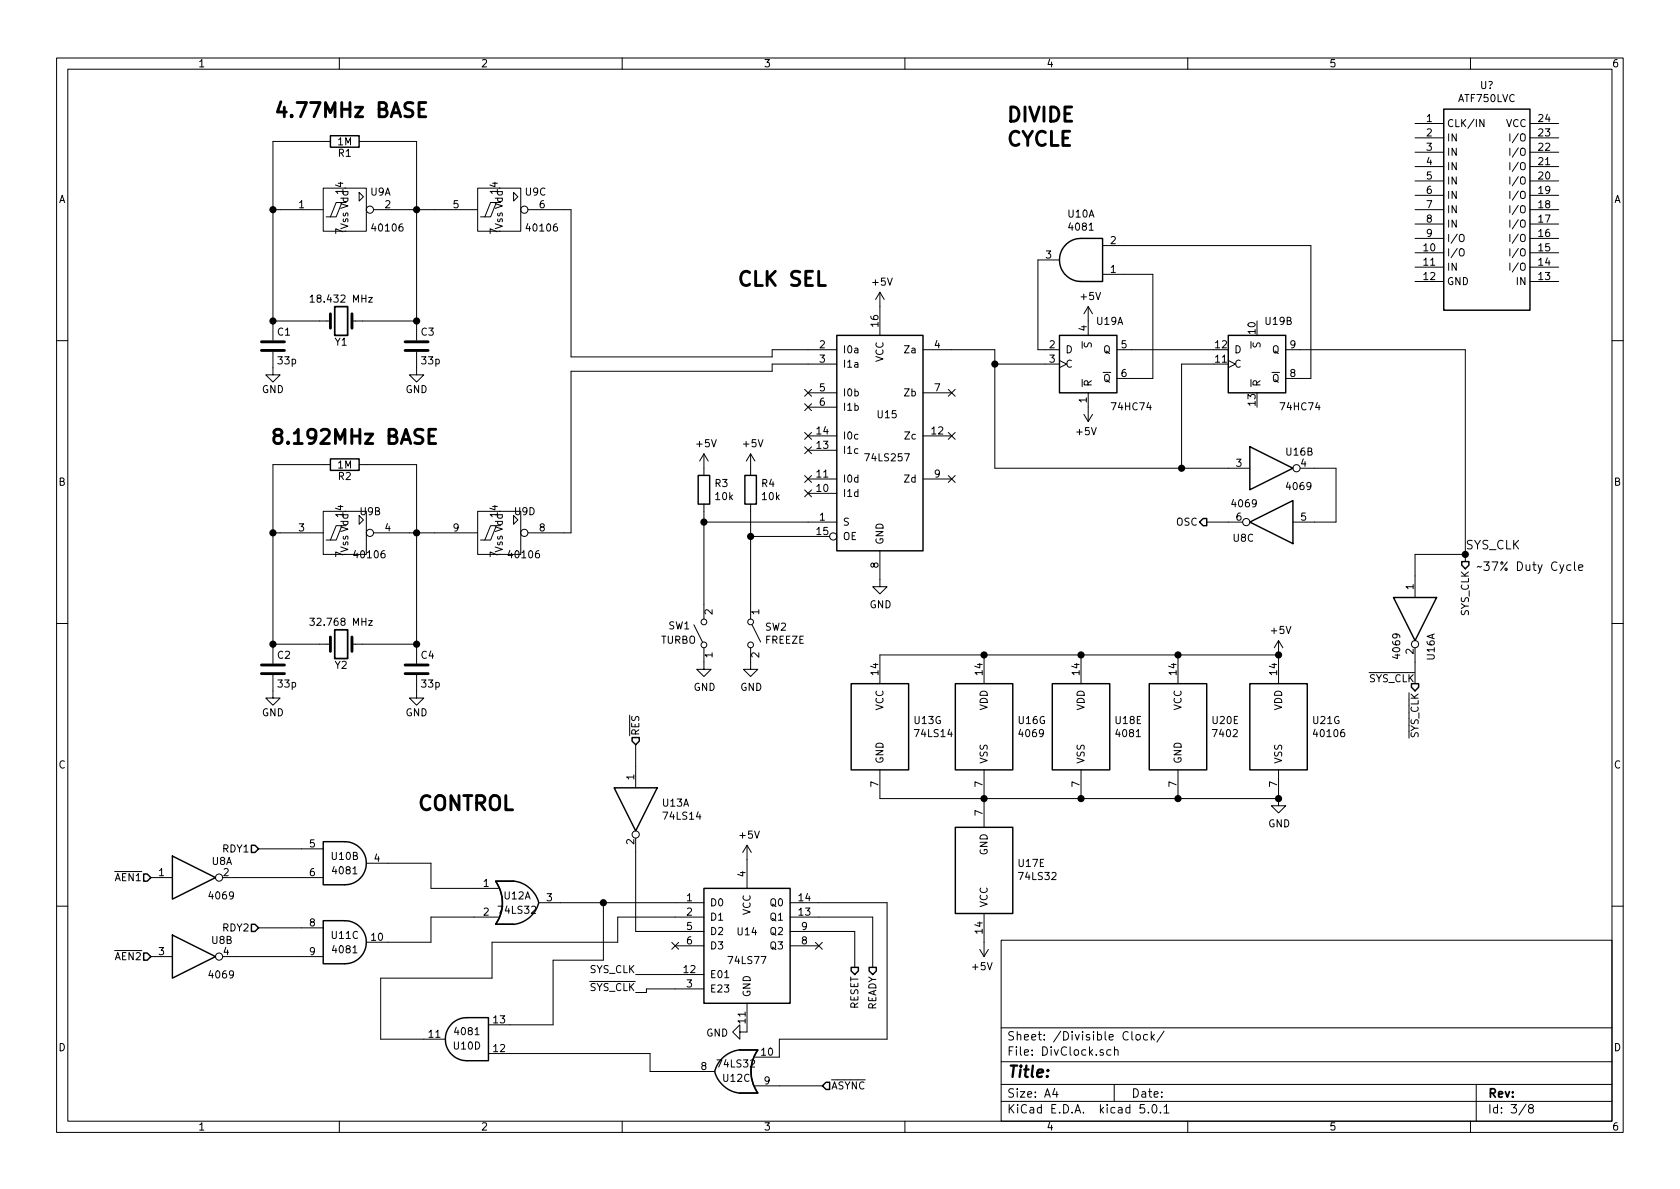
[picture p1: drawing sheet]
<svg xmlns="http://www.w3.org/2000/svg" width="297mm" height="210mm" viewBox="0 0 297 210" stroke-linecap="round" stroke-linejoin="round" font-family="sans-serif">
<g fill="none" stroke="#000" stroke-width=".18">
<path d="M10 10.3h277v189.9h-277zM12 12.2h273v186.1h-273zM60 10.3v1.9M110 10.3v1.9M160 10.3v1.9M210 10.3v1.9M260 10.3v1.9M48.3 37.1h8.8M57.1 33.3h7.7v7.6h-7.7zM58.4 25h-10.1v35.2M60.5 35.8l-1.1 2.5h-1M61.2 35.8h-1.8l-1 2.5h-.7"/>
<path d="M63.5 34l.8 .8-.8 .8zM63.5 25h10.2v35.2M66 37.1h18.5M84.5 33.3h7.6v7.6h-7.6zM87.8 35.8l-1.1 2.5h-1M88.5 35.8h-1.8l-1 2.5h-.7M90.8 34l.8 .8-.8 .8zM93.3 37.1h7.7v26h35.5v-1.3h11.5M250.2 37.1h5.1M250.2 21.8h5.1M250.2 24.4h5.1M250.2 26.9h5.1"/>
<path d="M250.2 29.5h5.1M250.2 32h5.1M250.2 34.5h5.1M250.2 39.6h5.1M262.4 21.1v1.3l-.8-1.3v1.3M267 23.7v1.2M267 26.2v1.3M267 28.7v1.3M267 31.3v1.3M267 33.8v1.3M267 36.4v1.2M267 38.9v1.3"/>
<path d="M270.5 37.1h5.1M270.5 21.8h5.1M270.5 24.4h5.1M270.5 26.9h5.1M270.5 29.5h5.1M270.5 32h5.1M270.5 34.5h5.1M270.5 39.6h5.1M48.3 56.8h10.1M54.8 52.5l.4-.3v1.2M54.8 53.4h.8M62.2 56.8h11.5"/>
<path d="M65.2 52.6h.6l-.6 .8h.6M155.6 51.7v7.6M155.6 51.7l-.8 1.3M155.6 51.7l.7 1.3M187.3 46h-3.8v15.8h3.8M192.4 54.2v5.1M192.4 54.2l-.8 1.3M192.4 54.2l.8 1.3M194.9 48.5h8.9v18.4h-6.3M194.9 43.4h36.9v23.5h-4.5M250.2 42.2h5.1M250.2 44.7h5.1"/>
<path d="M250.2 47.2h5.1M250.2 49.8h5.1M258.1 41.6l.2-.2a.47 .47 0 0 1 .6 .5l-.1 .6-.2 .2h-.4a1 1 0 0 1-.1-1.1zM258.1 44.2l.2-.2a.47 .47 0 0 1 .6 .4l-.1 .7-.2 .2-.4-.1a1 1 0 0 1-.1-1zM267 41.4v1.3M267 44v1.3M267 46.5v1.3M270.5 42.2h5.1M270.5 44.7h5.1M270.5 47.2h5.1M270.5 49.8h5.1M10 60.2h2"/>
<path d="M48.3 62.2v4.1h1.2l-1.2 1.3-1.3-1.3h1.3M73.7 62.2v4.1h1.2l-1.2 1.3-1.3-1.3h1.3M142.3 68.9l1.2 1.2M142.3 71.4l1.2 1.2M142.3 76.5l1.2 1.2M142.3 79l1.2 1.2M142.9 77.1h5.1M142.9 79.6h5.1M142.9 69.5h5.1M142.9 72h5.1M143.5 68.9l-1.2 1.2M143.5 71.4l-1.2 1.2"/>
<path d="M143.5 76.5l-1.2 1.2M143.5 79l-1.2 1.2M148 64.4h-11.5v1.3h-35.5v28.5h-7.7M163.2 77.1h5.1M163.2 61.8h12.7v21h45.1M163.2 69.5h5.1M167.7 68.9l1.2 1.2M167.7 76.5l1.2 1.2M168.9 68.9l-1.2 1.2M168.9 76.5l-1.2 1.2M175.9 64.4h11.4M187.3 63.7l1.3 .7-1.3 .6"/>
<path d="M191.6 73.3l.8 1.2M192.4 69.5v5M193.2 73.3l-.8 1.2M197.5 61.8h17.1M214.6 64.4h-5.7v18.4M217.2 63.7l1.2 .7-1.2 .6M227.3 61.8h31.8v37.5M285 60.2h2M48.3 94.2h8.8M57.1 90.4h7.7v7.6h-7.7zM58.4 82.2h-10.1v35.1M60.5 93l-1.1 2.5h-1"/>
<path d="M61.2 93h-1.8l-1 2.5h-.7M63.5 91.2l.8 .7-.8 .8zM63.5 82.2h10.2v35.1M66 94.2h18.5M84.5 90.4h7.6v7.6h-7.6zM87.8 93l-1.1 2.5h-1M88.5 93h-1.8l-1 2.5h-.7M90.8 91.2l.8 .7-.8 .8zM124.5 92.3h23.5M124.5 80.3v3.8M124.5 89.1v20.4M124.5 80.3l-.8 1.2"/>
<path d="M124.5 80.3l.7 1.2M132.7 94.9h14M132.7 80.3v3.8M132.7 89.1v20.4M132.7 80.3l-.7 1.2M132.7 80.3l.8 1.2M142.3 84.1l1.2 1.2M142.3 86.6l1.2 1.3M142.9 87.2h5.1M142.9 84.7h5.1M143.5 84.1l-1.2 1.2M143.5 86.6l-1.2 1.3"/>
<path d="M155.6 97.4v6.4h1.2l-1.2 1.2-1.3-1.2h1.3M163.2 84.7h5.1M167.7 84.1l1.2 1.2M168.9 84.1l-1.2 1.2M213.4 92.3h6.3M229.9 82.8h6.3v9.5h-7.6M259.1 98h-8.9v7.7M277.7 99.9h-.4l-.2 .1v.7a.48 .48 0 0 0 .6 .1M278.4 99.4v1.3l.2 .2M10 110.3h2M48.3 119.4v4h1.2l-1.2 1.3-1.3-1.3h1.3M48.3 113.9h10.1"/>
<path d="M54.8 109.3h.8l-.5 .5 .4 .1 .1 .5-.3 .2-.5-.1M62.2 113.9h11.5M65.2 109.7h.6l-.6 .9h.6M73.7 119.4v4h1.2l-1.2 1.3-1.3-1.3h1.3M122.7 110.5l1.5 3M124.5 114.5v3.9h1.2l-1.2 1.2-1.3-1.2h1.3M132.7 114.5v3.9h1.3l-1.3 1.2-1.3-1.2h1.3M133 110.5l1.5 3M174 115.8v5.1M191.1 115.8v5.1M208.3 115.8v5.1M226.1 115.8h-70.5v5.1"/>
<path d="M226.1 113.3v7.6M226.1 113.3l-.8 1.2M226.1 113.3l.7 1.2M250.2 114.5v6.4M279.1 100.4l.8-.2-.1-.3h-.5l-.2 .2 .1 .7h.6M285 110.3h2M112.4 131.7v7.6M155.6 136.1v5.1h70.5M174 136.1v10.2M191.1 136.1v5.1M208.3 136.1v5.1M226.1 136.1v5.1"/>
<path d="M26.7 155.2h3.8M39.4 155.2h17.7M45.7 150.1h11.4M64.8 152.6h11.4v4.5h11.9M95.2 159.6h29.3M106.7 159.6v10.2h-8.9v11.4h-11.4M112.4 148.2v16.5h12.1M132.1 149.5v7.6M132.1 149.5l-.8 1.2M132.1 149.5l.7 1.2M139.7 159.6h17.1v24.2h-19v3.1h-4.3M226.1 141.2v1.3h1.2l-1.2 1.3-1.3-1.3h1.3"/>
<path d="M10 160.2h2M26.7 169.2h3.8M39.4 169.2h17.7M45.7 164.1h11.4M88.1 162.2h-11.9v4.4h-11.4M112.4 172.3h12.1M118.8 166.6l1.2 1.3M119.4 167.3h5.1M120 166.6l-1.2 1.3M124.5 162.2h-15.3v4.4h-22.2v6.4h-19.7v10.8h11.4M124.5 174.9h-10.2v.6h-1.9M132.1 177.4v5.1h-1.3v1.3l-1.3-1.3 1.3-1.3v1.3"/>
<path d="M139.7 162.2h14.6v8.9M139.7 164.7h11.4v6.4M139.7 167.3h5.1M144.2 166.6l1.2 1.3M145.4 166.6l-1.2 1.3M173.2 167.9l.8 1.3M174 161.5v7.7M174.8 167.9l-.8 1.3M177 166.3h108v32h-108zM285 160.2h2M60 198.3v1.9M86.4 186.3h28.5v3.2h11.5"/>
<path d="M110 198.3v1.9M133.5 192h11.9M160 198.3v1.9M177 194.8h108M177 191.8h108M177 187.8h108M177 181.8h108M186.5 192.5l-.4 1h1M186.8 193v1M196.4 185.7l-.4-.1-.3 .3 .1 .6 .2 .1 .4-.1M197 191.8v3M197.1 185.7l.2-.1 .3 .1 .1 .9"/>
<path d="M197.1 185.1v1.5M200.1 182.4v1.3l.2 .2M200.9 183.1l.2-.2 .4 .2v.7l-.2 .1-.4-.1zM202.3 195.3h-.7l-.1 .7 .3-.1 .5 .1 .1 .2-.1 .5-.2 .1-.6-.1M202.9 183l-.4-.1-.3 .3 .1 .6 .2 .1 .4-.1M203 196.7v.1M203.6 182.4v1.5M203.7 183.4l.4 .5M203.8 195.5l.2-.2a.8 .8 0 0 1 .6 .8 .8 .8 0 0 1-.6 .7l-.2-.1-.1-.4zM204.1 182.9l-.5 .6M205.2 196.7v.1M205.8 195.8l.4-.5v1.5"/>
<path d="M205.8 196.8h.9M205.8 182.3l-1.3 2M210 198.3v1.9M260 198.3v1.9M261 191.8v6.5M269.8 195.2l-1.2 2M270.6 196l-.3-.2v-.2l.3-.3h.2l.3 .3-.1 .2-.6 .2a.48 .48 0 0 0-.1 .7l.3 .1 .4-.1a.48 .48 0 0 0-.2-.7"/>
<circle cx="65.4" cy="37.1" r=".63"/>
<circle cx="92.7" cy="37.1" r=".63"/>
<circle cx="65.4" cy="94.2" r=".63"/>
<circle cx="92.7" cy="94.2" r=".63"/>
<circle cx="147.3" cy="94.9" r=".63"/>
<circle cx="220.3" cy="92.3" r=".63"/>
<circle cx="229.2" cy="82.8" r=".63"/>
<circle cx="124.5" cy="114" r=".51"/>
<circle cx="124.5" cy="110" r=".51"/>
<circle cx="132.7" cy="114" r=".51"/>
<circle cx="132.7" cy="110" r=".51"/>
<circle cx="250.2" cy="113.9" r=".63"/>
<circle cx="38.7" cy="155.2" r=".63"/>
<circle cx="112.4" cy="147.6" r=".63"/>
<circle cx="38.7" cy="169.2" r=".63"/>
</g>
<path d="M59.2 54.2h2.3v5.1h-2.3zM59.2 111.4h2.3v5.1h-2.3z" fill="none" stroke="#000" stroke-width=".3"/>
<g fill="none" stroke="#000" stroke-width=".51">
<path d="M74.1 19.3h.8M75.3 18.1h-1.2v2.5h1.2M58.4 55.5v2.5M62.2 55.5v2.5M46.2 62h4.1M46.2 60.4h4.1M71.6 62h4.1M71.6 60.4h4.1M75.8 77.1h.9M77 75.9h-1.2v2.5h1.2M46.2 119.1h4.1M46.2 117.6h4.1"/>
<path d="M58.4 112.6v2.6M62.2 112.6v2.6M71.6 119.1h4.1M71.6 117.6h4.1"/>
</g>
<g fill="none" stroke="#000" stroke-width=".25">
<path d="M255.3 19.3h15.2v35.6h-15.2zM58.4 24h5.1v2h-5.1zM148 59.3h15.2v38.1h-15.2zM187.3 59.3h10.2v10.2h-10.2zM188.4 43.3a3.7 3.7 0 0 1 2.7-1.1h3.8v7.6h-3.8a3.8 3.8 0 0 1-3.5-2.4 3.8 3.8 0 0 1 .8-4.1zM217.2 59.3h10.1v10.2h-10.1zM221 79l7.6 3.8-7.6 3.8zM58.4 81.1h5.1v2.1h-5.1zM123.4 84.1h2.1v5h-2.1zM131.7 84.1h2v5h-2zM212.7 91.7h.7v1.3h-.7l-.6-.7zM221 92.3l7.6-3.8v7.6z"/>
<path d="M258.4 99.3h1.3v.6l-.6 .7-.7-.7zM246.4 105.7h7.6l-3.8 7.6zM108.6 139.3h7.6l-3.8 7.6zM111.8 130.4h1.2v.7l-.6 .6-.6-.6zM150.5 120.9h10.2v15.2h-10.2zM168.9 120.9h10.2v15.2h-10.2zM186.1 120.9h10.1v15.2h-10.1zM203.2 120.9h10.2v15.2h-10.2zM221 120.9h10.1v15.2h-10.1zM249.6 120.9h1.2v.6l-.6 .7-.6-.7zM25.4 154.6h.6l.7 .6-.7 .6h-.6zM30.5 151.4l7.6 3.8-7.6 3.8z"/>
<path d="M44.4 149.5h.7l.6 .6-.6 .6h-.7zM57.1 148.8h3.9a3.8 3.8 0 0 1 3.8 3.8 3.8 3.8 0 0 1-3.8 3.9h-3.9zM87.6 155.8h3.2M87.7 155.8a6.6 6.6 0 0 1 0 7.6M90.8 155.8a5.2 5.2 0 0 1 4.4 3.8M90.8 155.8h-3.2a6.6 6.6 0 0 1 0 7.6h3.2M95.2 159.7a5.2 5.2 0 0 1-4.4 3.8M124.5 157.1h15.2v20.3h-15.2zM168.9 146.3h10.2v15.2h-10.2zM25.4 168.5h.6l.7 .7-.7 .6h-.6zM30.5 165.3l7.6 3.9-7.6 3.8zM44.4 163.4h.7l.6 .7-.6 .6h-.7z"/>
<path d="M57.1 162.8h3.9a3.8 3.8 0 0 1 3.8 3.8 3.8 3.8 0 0 1-3.8 3.8h-3.9zM87.6 163.4h3.2M150.5 171.1h1.3v.6l-.7 .6-.6-.6zM153.7 171.1h1.2v.6l-.6 .6-.6-.6zM79.9 181.1a3.7 3.7 0 0 1 2.6-1.1h3.9v7.6h-3.9a3.8 3.8 0 0 1-3.5-2.4 3.8 3.8 0 0 1 .9-4.1zM126.4 189.5a5.2 5.2 0 0 0 4.4 3.8M130.8 185.6a5.2 5.2 0 0 0-4.4 3.9M130.8 185.7h3.2a6.7 6.7 0 0 0 0 7.6h-3.2M130.8 185.7h3.2M130.8 193.3h3.2M134 185.7a6.6 6.6 0 0 0 0 7.6M146 191.4h.7v1.3h-.7l-.6-.7z"/>
</g>
<g fill="#000" stroke="#000" stroke-width=".25">
<circle cx="48.3" cy="37.1" r=".51"/>
<circle cx="73.7" cy="37.1" r=".51"/>
<circle cx="48.3" cy="56.8" r=".51"/>
<circle cx="73.7" cy="56.8" r=".51"/>
<circle cx="175.9" cy="64.4" r=".51"/>
<circle cx="48.3" cy="94.2" r=".51"/>
<circle cx="73.7" cy="94.2" r=".51"/>
<circle cx="124.5" cy="92.3" r=".51"/>
<circle cx="132.7" cy="94.9" r=".51"/>
<circle cx="208.9" cy="82.8" r=".51"/>
<circle cx="259.1" cy="98" r=".51"/>
<circle cx="48.3" cy="113.9" r=".51"/>
<circle cx="73.7" cy="113.9" r=".51"/>
<circle cx="174" cy="115.8" r=".51"/>
<circle cx="191.1" cy="115.8" r=".51"/>
<circle cx="208.3" cy="115.8" r=".51"/>
<circle cx="226.1" cy="115.8" r=".51"/>
<circle cx="106.7" cy="159.6" r=".51"/>
<circle cx="174" cy="141.2" r=".51"/>
<circle cx="191.1" cy="141.2" r=".51"/>
<circle cx="208.3" cy="141.2" r=".51"/>
<circle cx="226.1" cy="141.2" r=".51"/>
</g>
<g font-size="3.5">
<text x="48.3" y="20.8">4.77MHz BASE</text>
<text x="177.8" y="21.6">DIVIDE</text>
<text x="177.8" y="25.9">CYCLE</text>
<text x="130.2" y="50.6">CLK SEL</text>
<text x="47.6" y="78.6">8.192MHz BASE</text>
<text x="73.7" y="143.3">CONTROL</text>
</g>
<text font-size="2.8" x="178" y="190.5">Title:</text>
<g font-size="2.1">
<text x="259.1" y="97.1">SYS_CLK</text>
<text x="261" y="101">37% Duty Cycle</text>
<text x="178" y="184">Sheet: /Divisible Clock/</text>
<text x="178" y="186.7">File: DivClock.sch</text>
<text x="178" y="196.9">KiCad E.D.A. kicad 5.0.1</text>
<text x="178" y="194.1">Size: A4</text>
<text x="200" y="194.1">Date:</text>
<text x="263" y="194.1">Rev:</text>
<text x="263" y="196.9">Id: 3/8</text>
</g>
<g font-size="1.8">
<text x="35" y="11.9">1</text>
<text x="85" y="11.9">2</text>
<text x="135" y="11.9">3</text>
<text x="185" y="11.9">4</text>
<text x="235" y="11.9">5</text>
<text x="285" y="11.9">6</text>
<text x="261.7" y="15.7">U?</text>
<text x="252.2" y="21.6">1</text>
<text x="255.8" y="22.5">CLK/IN</text>
<text x="257.9" y="18.1">ATF750LVC</text>
<text x="266.3" y="22.5">VCC</text>
<text x="272.1" y="21.6">24</text>
<text x="59.7" y="25.7">1M</text>
<text x="59.8" y="27.7">R1</text>
<text x="252.2" y="24.1">2</text>
<text x="252.2" y="26.7">3</text>
<text x="252.2" y="29.2">4</text>
<text x="255.8" y="25">IN</text>
<text x="255.8" y="27.6">IN</text>
<text x="267.6" y="27.6">I/O</text>
<text x="267.6" y="25">I/O</text>
<text x="272.1" y="29.2">21</text>
<text x="272.1" y="26.7">22</text>
<text x="272.1" y="24.1">23</text>
<text x="10.4" y="35.9">A</text>
<text x="60.7" y="34.2" transform="rotate(-90 60.7 34.2)">14</text>
<text x="65.5" y="34.6">U9A</text>
<text x="88" y="34.2" transform="rotate(-90 88 34.2)">14</text>
<text x="92.9" y="34.6">U9C</text>
<text x="252.2" y="31.7">5</text>
<text x="252.2" y="34.3">6</text>
<text x="255.8" y="30.1">IN</text>
<text x="255.8" y="32.6">IN</text>
<text x="255.8" y="35.2">IN</text>
<text x="267.6" y="35.2">I/O</text>
<text x="267.6" y="32.6">I/O</text>
<text x="267.6" y="30.1">I/O</text>
<text x="272.1" y="34.3">19</text>
<text x="272.1" y="31.7">20</text>
<text x="285.4" y="35.9">A</text>
<text x="52.9" y="36.8">1</text>
<text x="60.7" y="41.4" transform="rotate(-90 60.7 41.4)">7</text>
<text x="61.6" y="40.6" transform="rotate(-90 61.6 40.6)">Vss Vdd</text>
<text x="66" y="40.9">40106</text>
<text x="68.1" y="36.8">2</text>
<text x="80.2" y="36.8">5</text>
<text x="88" y="41.4" transform="rotate(-90 88 41.4)">7</text>
<text x="88.9" y="40.6" transform="rotate(-90 88.9 40.6)">Vss Vdd</text>
<text x="93.3" y="40.9">40106</text>
<text x="95.4" y="36.8">6</text>
<text x="188.9" y="38.5">U10A</text>
<text x="189.2" y="40.8">4081</text>
<text x="252.2" y="36.8">7</text>
<text x="252.2" y="39.4">8</text>
<text x="252.2" y="41.9">9</text>
<text x="255.8" y="37.7">IN</text>
<text x="255.8" y="40.3">IN</text>
<text x="267.6" y="40.3">I/O</text>
<text x="267.6" y="37.7">I/O</text>
<text x="272.1" y="41.9">16</text>
<text x="272.1" y="39.4">17</text>
<text x="272.1" y="36.8">18</text>
<text x="184.9" y="45.7">3</text>
<text x="196.4" y="43.2">2</text>
<text x="251.8" y="44.4">10</text>
<text x="251.8" y="47">11</text>
<text x="255.8" y="42.8">I/O</text>
<text x="255.8" y="45.3">I/O</text>
<text x="255.8" y="47.9">IN</text>
<text x="267.6" y="47.9">I/O</text>
<text x="267.6" y="45.3">I/O</text>
<text x="267.6" y="42.8">I/O</text>
<text x="272.1" y="47">14</text>
<text x="272.1" y="44.4">15</text>
<text x="55.6" y="53.5">18.432 MHz</text>
<text x="154.4" y="50.5">+5V</text>
<text x="191.2" y="53.1">+5V</text>
<text x="196.4" y="48.3">1</text>
<text x="251.8" y="49.5">12</text>
<text x="255.8" y="50.4">GND</text>
<text x="268.2" y="50.4">IN</text>
<text x="272.1" y="49.5">13</text>
<text x="49.1" y="59.4">C1</text>
<text x="74.5" y="59.4">C3</text>
<text x="155.3" y="57.7" transform="rotate(-90 155.3 57.7)">16</text>
<text x="192.2" y="58.5" transform="rotate(-90 192.2 58.5)">4</text>
<text x="194" y="57.4">U19A</text>
<text x="222" y="59" transform="rotate(-90 222 59)">10</text>
<text x="223.8" y="57.4">U19B</text>
<text x="49.2" y="64.4">33p</text>
<text x="59.3" y="61.1">Y1</text>
<text x="74.6" y="64.4">33p</text>
<text x="144.9" y="61.6">2</text>
<text x="144.9" y="64.1">3</text>
<text x="149" y="62.5">I0a</text>
<text x="149" y="65">I1a</text>
<text x="156.2" y="64.1" transform="rotate(-90 156.2 64.1)">VCC</text>
<text x="160.1" y="62.5">Za</text>
<text x="165.3" y="61.6">4</text>
<text x="185.6" y="61.6">2</text>
<text x="185.6" y="64.1">3</text>
<text x="188.3" y="62.5">D</text>
<text x="188.3" y="65">C</text>
<text x="193" y="61.5" transform="rotate(-90 193 61.5)">S</text>
<text x="195.1" y="62.5">Q</text>
<text x="198.3" y="61.6">5</text>
<text x="214.9" y="64.1">11</text>
<text x="214.9" y="61.6">12</text>
<text x="218.2" y="65">C</text>
<text x="218.2" y="62.5">D</text>
<text x="222.9" y="61.5" transform="rotate(-90 222.9 61.5)">S</text>
<text x="224.9" y="62.5">Q</text>
<text x="228.1" y="61.6">9</text>
<text x="46.3" y="69.5">GND</text>
<text x="71.7" y="69.5">GND</text>
<text x="144.9" y="69.2">5</text>
<text x="144.9" y="71.7">6</text>
<text x="149" y="70.1">I0b</text>
<text x="160" y="70.1">Zb</text>
<text x="165.3" y="69.2">7</text>
<text x="192.2" y="71.2" transform="rotate(-90 192.2 71.2)">1</text>
<text x="193" y="68.4" transform="rotate(-90 193 68.4)">R</text>
<text x="195.1" y="67.6">Q</text>
<text x="198.3" y="66.7">6</text>
<text x="222" y="71.7" transform="rotate(-90 222 71.7)">13</text>
<text x="222.9" y="68.4" transform="rotate(-90 222.9 68.4)">R</text>
<text x="224.9" y="67.6">Q</text>
<text x="228.1" y="66.7">8</text>
<text x="144.4" y="76.8">14</text>
<text x="149" y="77.7">I0c</text>
<text x="149" y="72.6">I1b</text>
<text x="155.2" y="74">U15</text>
<text x="160.1" y="77.7">Zc</text>
<text x="164.8" y="76.8">12</text>
<text x="190.4" y="77">+5V</text>
<text x="196.8" y="72.6">74HC74</text>
<text x="226.6" y="72.6">74HC74</text>
<text x="59.7" y="82.8">1M</text>
<text x="123.2" y="79.1">+5V</text>
<text x="131.5" y="79.1">+5V</text>
<text x="144.4" y="79.4">13</text>
<text x="149" y="80.3">I1c</text>
<text x="153.3" y="81.6">74LS257</text>
<text x="218.6" y="82.5">3</text>
<text x="227.5" y="80.6">U16B</text>
<text x="230" y="82.5">4</text>
<text x="10.4" y="85.9">B</text>
<text x="59.8" y="84.9">R2</text>
<text x="126.4" y="86.1">R3</text>
<text x="126.6" y="88.4">10k</text>
<text x="134.7" y="86.1">R4</text>
<text x="134.8" y="88.4">10k</text>
<text x="144.4" y="87">10</text>
<text x="144.4" y="84.4">11</text>
<text x="149" y="87.9">I1d</text>
<text x="149" y="85.3">I0d</text>
<text x="160" y="85.3">Zd</text>
<text x="165.3" y="84.4">9</text>
<text x="218" y="89.7">4069</text>
<text x="227.7" y="86.7">4069</text>
<text x="285.4" y="85.9">B</text>
<text x="52.9" y="94">3</text>
<text x="60.7" y="91.4" transform="rotate(-90 60.7 91.4)">14</text>
<text x="63.7" y="91.1">U9B</text>
<text x="68.1" y="94">4</text>
<text x="80.2" y="94">9</text>
<text x="88" y="91.4" transform="rotate(-90 88 91.4)">14</text>
<text x="91" y="91.1">U9D</text>
<text x="95.4" y="94">8</text>
<text x="144.4" y="94.6">15</text>
<text x="144.9" y="92.1">1</text>
<text x="149" y="93">S</text>
<text x="149" y="95.5">OE</text>
<text x="208" y="93">OSC</text>
<text x="218.1" y="95.8">U8C</text>
<text x="218.6" y="92.1">6</text>
<text x="230" y="92.1">5</text>
<text x="60.7" y="98.5" transform="rotate(-90 60.7 98.5)">7</text>
<text x="61.6" y="97.8" transform="rotate(-90 61.6 97.8)">Vss Vdd</text>
<text x="62.9" y="98.7">40106</text>
<text x="88" y="98.5" transform="rotate(-90 88 98.5)">7</text>
<text x="88.9" y="97.8" transform="rotate(-90 88.9 97.8)">Vss Vdd</text>
<text x="90.2" y="98.7">40106</text>
<text x="155.3" y="100.4" transform="rotate(-90 155.3 100.4)">8</text>
<text x="156.2" y="96.4" transform="rotate(-90 156.2 96.4)">GND</text>
<text x="153.7" y="107.6">GND</text>
<text x="249.9" y="104.2" transform="rotate(-90 249.9 104.2)">1</text>
<text x="55.6" y="110.7">32.768 MHz</text>
<text x="116.8" y="113.8">TURBO</text>
<text x="118.2" y="111.3">SW1</text>
<text x="126" y="108.7" transform="rotate(-90 126 108.7)">2</text>
<text x="134.2" y="108.7" transform="rotate(-90 134.2 108.7)">1</text>
<text x="135.3" y="111.5">SW2</text>
<text x="135.3" y="113.8">FREEZE</text>
<text x="224.8" y="112.1">+5V</text>
<text x="259.7" y="109" transform="rotate(-90 259.7 109)">SYS_CLK</text>
<text x="49.1" y="116.5">C2</text>
<text x="59.3" y="118.3">Y2</text>
<text x="74.5" y="116.5">C4</text>
<text x="126" y="116.3" transform="rotate(-90 126 116.3)">1</text>
<text x="134.2" y="116.3" transform="rotate(-90 134.2 116.3)">2</text>
<text x="155.3" y="119.3" transform="rotate(-90 155.3 119.3)">14</text>
<text x="173.7" y="119.3" transform="rotate(-90 173.7 119.3)">14</text>
<text x="190.9" y="119.3" transform="rotate(-90 190.9 119.3)">14</text>
<text x="208" y="119.3" transform="rotate(-90 208 119.3)">14</text>
<text x="225.8" y="119.3" transform="rotate(-90 225.8 119.3)">14</text>
<text x="247.6" y="116.3" transform="rotate(-90 247.6 116.3)">4069</text>
<text x="249.9" y="115.7" transform="rotate(-90 249.9 115.7)">2</text>
<text x="253.7" y="116.7" transform="rotate(-90 253.7 116.7)">U16A</text>
<text x="49.2" y="121.6">33p</text>
<text x="74.6" y="121.6">33p</text>
<text x="122.6" y="122.2">GND</text>
<text x="130.9" y="122.2">GND</text>
<text x="156.2" y="125.6" transform="rotate(-90 156.2 125.6)">VCC</text>
<text x="174.6" y="125.6" transform="rotate(-90 174.6 125.6)">VDD</text>
<text x="191.8" y="125.6" transform="rotate(-90 191.8 125.6)">VDD</text>
<text x="208.9" y="125.6" transform="rotate(-90 208.9 125.6)">VCC</text>
<text x="226.7" y="125.6" transform="rotate(-90 226.7 125.6)">VDD</text>
<text x="242" y="120.6">SYS_CLK</text>
<text x="46.3" y="126.7">GND</text>
<text x="71.7" y="126.7">GND</text>
<text x="113" y="130.2" transform="rotate(-90 113 130.2)">RES</text>
<text x="161.7" y="128">U13G</text>
<text x="161.9" y="130.3">74LS14</text>
<text x="180.1" y="128">U16G</text>
<text x="180.4" y="130.3">4069</text>
<text x="197.3" y="128">U18E</text>
<text x="197.5" y="130.3">4081</text>
<text x="214.4" y="128">U20E</text>
<text x="214.7" y="130.3">7402</text>
<text x="232.2" y="128">U21G</text>
<text x="232.5" y="130.3">40106</text>
<text x="250.8" y="130.6" transform="rotate(-90 250.8 130.6)">SYS_CLK</text>
<text x="10.4" y="135.9">C</text>
<text x="112.1" y="137.9" transform="rotate(-90 112.1 137.9)">1</text>
<text x="156.2" y="135.1" transform="rotate(-90 156.2 135.1)">GND</text>
<text x="174.6" y="135.1" transform="rotate(-90 174.6 135.1)">VSS</text>
<text x="191.8" y="135.1" transform="rotate(-90 191.8 135.1)">VSS</text>
<text x="208.9" y="135.1" transform="rotate(-90 208.9 135.1)">GND</text>
<text x="226.7" y="135.1" transform="rotate(-90 226.7 135.1)">VSS</text>
<text x="285.4" y="135.9">C</text>
<text x="117.2" y="142.6">U13A</text>
<text x="155.3" y="139.2" transform="rotate(-90 155.3 139.2)">7</text>
<text x="173.7" y="139.2" transform="rotate(-90 173.7 139.2)">7</text>
<text x="190.9" y="139.2" transform="rotate(-90 190.9 139.2)">7</text>
<text x="208" y="139.2" transform="rotate(-90 208 139.2)">7</text>
<text x="225.8" y="139.2" transform="rotate(-90 225.8 139.2)">7</text>
<text x="54.8" y="149.9">5</text>
<text x="112.1" y="149.3" transform="rotate(-90 112.1 149.3)">2</text>
<text x="117.5" y="145">74LS14</text>
<text x="130.9" y="148.3">+5V</text>
<text x="173.7" y="144.2" transform="rotate(-90 173.7 144.2)">7</text>
<text x="224.2" y="146.3">GND</text>
<text x="20.4" y="155.8">AEN1</text>
<text x="28.1" y="154.9">1</text>
<text x="37.5" y="153">U8A</text>
<text x="39.5" y="150.7">RDY1</text>
<text x="39.5" y="154.9">2</text>
<text x="54.8" y="154.9">6</text>
<text x="58.7" y="152.1">U10B</text>
<text x="59" y="154.6">4081</text>
<text x="66.2" y="152.4">4</text>
<text x="131.8" y="155" transform="rotate(-90 131.8 155)">4</text>
<text x="174.6" y="151.3" transform="rotate(-90 174.6 151.3)">GND</text>
<text x="180.1" y="153.3">U17E</text>
<text x="180.3" y="155.6">74LS32</text>
<text x="37.2" y="159">4069</text>
<text x="85.5" y="156.8">1</text>
<text x="85.5" y="161.9">2</text>
<text x="88.3" y="161.6">74LS32</text>
<text x="89.2" y="159">U12A</text>
<text x="96.7" y="159.4">3</text>
<text x="121.4" y="159.4">1</text>
<text x="121.4" y="161.9">2</text>
<text x="125.5" y="160.3">D0</text>
<text x="132.7" y="161.8" transform="rotate(-90 132.7 161.8)">VCC</text>
<text x="136.3" y="160.3">Q0</text>
<text x="141.3" y="161.9">13</text>
<text x="141.3" y="159.4">14</text>
<text x="174.6" y="160.5" transform="rotate(-90 174.6 160.5)">VCC</text>
<text x="37.5" y="166.9">U8B</text>
<text x="39.5" y="164.7">RDY2</text>
<text x="54.8" y="163.8">8</text>
<text x="58.7" y="166">U11C</text>
<text x="65.7" y="166.4">10</text>
<text x="121.4" y="164.5">5</text>
<text x="121.4" y="167">6</text>
<text x="125.5" y="162.8">D1</text>
<text x="125.5" y="165.3">D2</text>
<text x="125.5" y="167.9">D3</text>
<text x="130.5" y="165.4">U14</text>
<text x="136.3" y="162.8">Q1</text>
<text x="136.3" y="167.9">Q3</text>
<text x="136.3" y="165.3">Q2</text>
<text x="141.8" y="167">8</text>
<text x="141.8" y="164.5">9</text>
<text x="173.7" y="165" transform="rotate(-90 173.7 165)">14</text>
<text x="20.4" y="169.8">AEN2</text>
<text x="28.1" y="168.9">3</text>
<text x="37.2" y="173">4069</text>
<text x="39.5" y="168.9">4</text>
<text x="54.8" y="168.9">9</text>
<text x="59" y="168.6">4081</text>
<text x="104.2" y="172.1">SYS_CLK</text>
<text x="121" y="172.1">12</text>
<text x="125.5" y="173">E01</text>
<text x="129" y="170.5">74LS77</text>
<text x="172" y="171.6">+5V</text>
<text x="104.2" y="175.3">SYS_CLK</text>
<text x="121.4" y="174.6">3</text>
<text x="125.5" y="175.5">E23</text>
<text x="132.7" y="176.4" transform="rotate(-90 132.7 176.4)">GND</text>
<text x="151.8" y="178.5" transform="rotate(-90 151.8 178.5)">RESET</text>
<text x="154.9" y="178.8" transform="rotate(-90 154.9 178.8)">READY</text>
<text x="10.4" y="185.9">D</text>
<text x="75.9" y="183.5">11</text>
<text x="80.3" y="185.6">U10D</text>
<text x="80.6" y="183.1">4081</text>
<text x="87.3" y="181">13</text>
<text x="124.9" y="183.3">GND</text>
<text x="131.8" y="180.9" transform="rotate(-90 131.8 180.9)">11</text>
<text x="285.4" y="185.9">D</text>
<text x="87.3" y="186">12</text>
<text x="124" y="189.2">8</text>
<text x="127.1" y="188.8">74LS32</text>
<text x="127.9" y="191.3">U12C</text>
<text x="134.7" y="186.7">10</text>
<text x="135.2" y="191.8">9</text>
<text x="146.9" y="192.7">ASYNC</text>
<text x="35" y="199.9">1</text>
<text x="85" y="199.9">2</text>
<text x="135" y="199.9">3</text>
<text x="185" y="199.9">4</text>
<text x="235" y="199.9">5</text>
<text x="285" y="199.9">6</text>
</g>
</svg>
